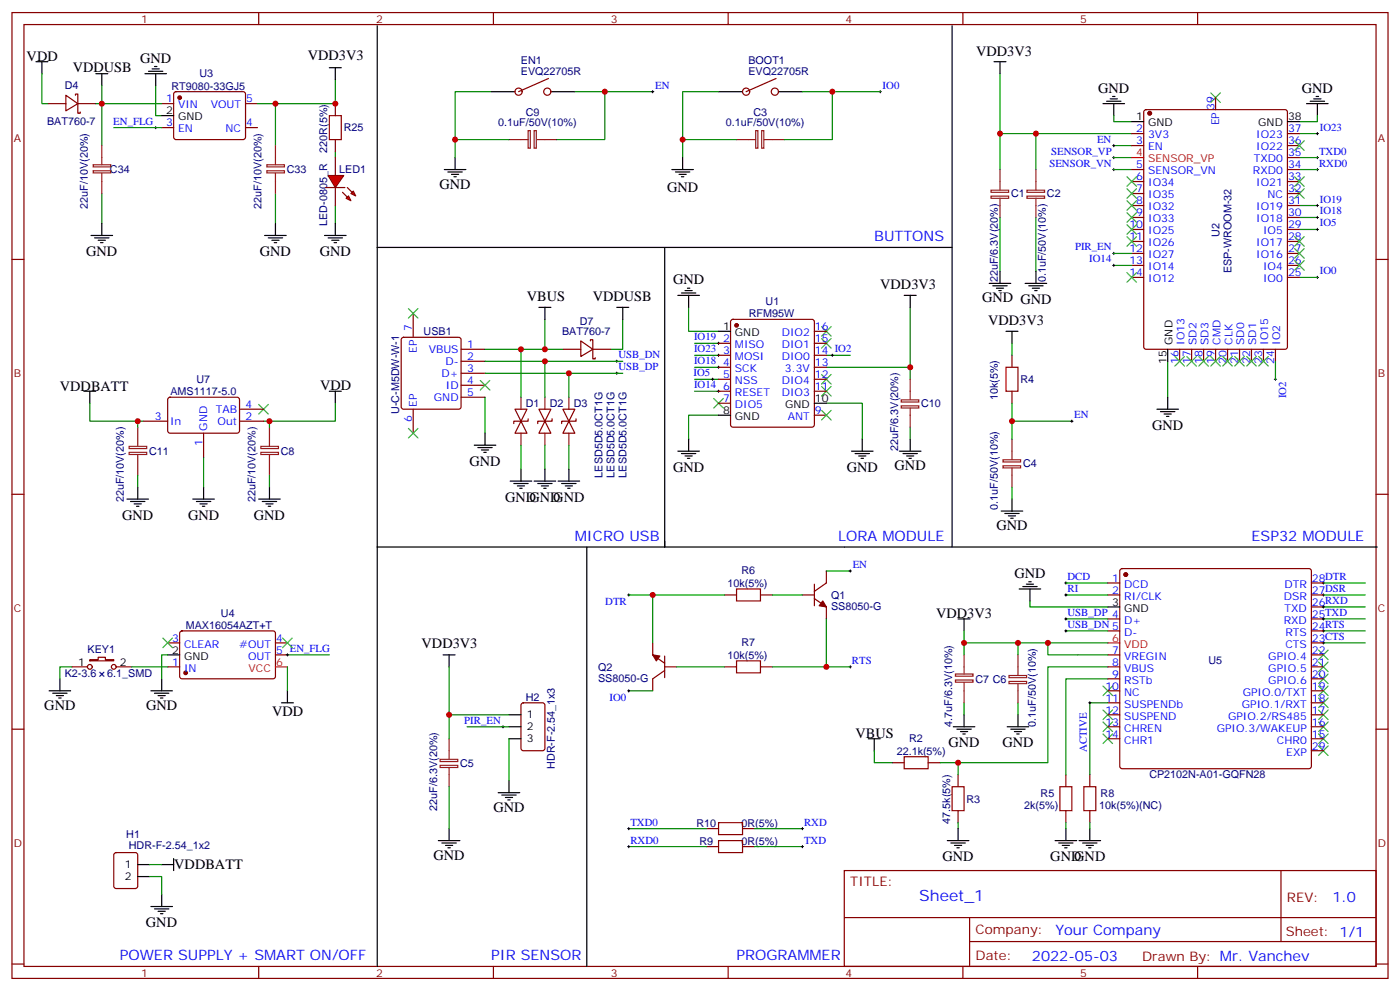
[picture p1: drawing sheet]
<svg xmlns="http://www.w3.org/2000/svg" width="412mm" height="292mm" viewBox="0 0 412 292" stroke-linecap="round" stroke-linejoin="round" font-family="sans-serif">
<g fill="none" stroke="#870000" stroke-width=".35">
<path d="M3.5 3.7h405.4v284.3h-405.4zM7.1 7.2h398.2v277.3h-398.2zM76.2 3.7v3.5M145.3 3.7v3.5M214.5 3.7v3.5M283.6 3.7v3.5M352.8 3.7v3.5M47.6 30.5h3.6M47.6 37.6h3.6M51.4 27.2l.5-.2h20l.4 .7v13l-.7 .4-20-.1-.4-.6v-12.7zM72.3 30.5h3.5M72.3 37.6h3.5"/>
<path d="M153.8 27a1.06 1.06 0 0 0-1.5-1 1.06 1.06 0 0 0-.3 1.8 1.06 1.06 0 0 0 1.8-.5v-.3M161.6 23.1l-8.8 3.9M162.3 27a1.06 1.06 0 0 0-1.5-1 1.06 1.06 0 0 0-.3 1.8 1.06 1.06 0 0 0 1.7-.5l.1-.3M220.8 27a1.06 1.06 0 0 0-1.5-1 1.06 1.06 0 0 0-.2 1.8 1.06 1.06 0 0 0 1.7-.5v-.3M228.6 23.1l-8.8 3.9M229.3 27a1.06 1.06 0 0 0-1.5-1 1.06 1.06 0 0 0-.3 1.8 1.06 1.06 0 0 0 1.8-.5v-.3M333.4 39.3h3.5M337.1 32.5l.5-.2h40.9l.7 .4v69.4l-.4 .7h-41.2l-.6-.4-.1-69.4zM358.1 28.8v3.5M379.2 39.3h3.6M333.4 42.9h3.5M333.4 49.9h3.5"/>
<path d="M333.4 53.4h3.5M333.4 57h3.5M379.2 42.9h3.6M379.2 49.9h3.6M379.2 53.4h3.6M379.2 57h3.6M379.2 46.4h3.6M3.5 76.4h3.6M333.4 60.5h3.5M333.4 64h3.5M333.4 67.6h3.5M333.4 71.1h3.5"/>
<path d="M333.4 74.6h3.5M333.4 78.1h3.5M379.2 60.5h3.6M379.2 64h3.6M379.2 67.6h3.6M379.2 71.1h3.6M379.2 74.6h3.6M379.2 78.1h3.6M405.3 76.4h3.6M118.4 99.5l.5-.2h16.2l.5 .2 .2 .5v19.8l-.2 .5-.5 .2h-16.2l-.5-.3-.2-.4v-19.8zM121.7 92.3v7M215.4 94.2l.5-.2h23.3l.5 .2 .2 .5v30.4l-.2 .5-.5 .2h-23.3l-.5-.3-.2-.4v-30.4z"/>
<path d="M239.9 97.5h3.5M333.4 81.7h3.5M379.2 81.7h3.6M135.8 102.8h7.1M135.8 106.4h7.1M135.8 109.9h7.1M135.8 113.4h7.1M135.8 116.9h7.1M165.8 102.8h5.3M171.1 100.4l3.5 2.4-3.5 2.2zM173.9 100.4v-.4h.7v5.7h.7v-.4M174.6 102.8h5.3"/>
<path d="M211.7 101.1h3.5M211.7 104.6h3.5M211.7 108.1h3.5M211.7 111.7h3.5M211.7 115.2h3.5M211.7 118.7h3.5M239.9 101.1h3.5M239.9 104.6h3.5M239.9 108.1h3.5M239.9 111.7h3.5M239.9 115.2h3.5M298.1 104.6v3.5"/>
<path d="M298.1 115.2v3.5M347.5 102.8v3.6M351 102.8v3.6M354.5 102.8v3.6M358.1 102.8v3.6M361.6 102.8v3.6M365.1 102.8v3.6M368.7 102.8v3.6M372.2 102.8v3.6M375.7 102.8v3.6M121.7 120.5v7M151.7 120.5h3.5l-1.7 3.5z"/>
<path d="M153.5 124l1.7 3.5h-3.5zM155.6 123.3v.7h-4.3v.7M158.7 120.5h3.6l-1.8 3.5zM160.5 124l1.8 3.5h-3.6zM162.6 123.3v.7h-4.2v.7M165.8 120.5h3.5l-1.7 3.5zM167.6 124l1.7 3.5h-3.5zM169.7 123.3v.7h-4.2v.7M239.9 122.2h3.5M3.5 145.5h3.6M405.3 145.5h3.6M213.4 175.2h3.6"/>
<path d="M224 175.2h3.5M236.4 175.2h3.5M239.9 176.2l3.5 2.5v3.5M239.9 172v6.3M243.4 168.1v3.5l-3.5 2.5M326.3 175.2h3.5M326.3 171.6h3.5M330.1 167.6l.5-.2h55l.5 .2 .2 .5v57.5l-.2 .5-.5 .2h-55l-.5-.2-.3-.5v-57.5zM386.3 175.2h3.5M386.3 171.6h3.5M386.3 178.7h3.5M192.3 189.3v3.5l3.5 2.5"/>
<path d="M195.8 196.3h3.5M195.8 197.4l-3.5 2.4v3.6M195.8 193.1v6.4M213.4 196.3h3.6M224 196.3h3.5M326.3 196.3h3.5M326.3 182.2h3.5M326.3 185.7h3.5M326.3 192.8h3.5M326.3 199.8h3.5M386.3 196.3h3.5M386.3 182.2h3.5"/>
<path d="M386.3 185.7h3.5M386.3 192.8h3.5M386.3 199.8h3.5M386.3 189.3h3.5M3.5 214.7h3.6M153.7 207.1l.5-.2h5.6l.7 .4v13l-.4 .7h-5.9l-.7-.4v-13zM326.3 203.4h3.5M326.3 206.9h3.5M326.3 210.4h3.5M326.3 214h3.5M326.3 217.5h3.5M386.3 203.4h3.5"/>
<path d="M386.3 206.9h3.5M386.3 210.4h3.5M386.3 214h3.5M386.3 217.5h3.5M405.3 214.7h3.6M262.8 224.5h3.5M273.4 224.5h3.5M282.2 228.1v3.5M282.2 238.7v3.5M314 228.1v3.5M314 238.7v3.5M321 228.1v3.5"/>
<path d="M321 238.7v3.5M386.3 221h3.5M33.7 251.2l.5-.2h5.7l.6 .4 .1 9.5-.5 .6-5.9 .1-.6-.5-.1-9.4zM208.1 243.9h3.6M208.1 249.2h3.6M218.7 243.9h3.5M218.7 249.2h3.5M248.7 256.3h156.6v28.2h-156.6zM377.3 256.3v20.9M248.7 270.1h156.5M285.6 277.2h119.6M285.6 270.1v14.2"/>
<path d="M3.5 283.8h3.6M76.2 284.5v3.5M145.3 284.5v3.5M214.5 284.5v3.5M283.6 284.5v3.5M352.8 284.5v3.5M405.3 283.8h3.6"/>
</g>
<g fill="none" stroke="#000" stroke-width=".35">
<path d="M45.5 19.6h.7M97 19.9h3.5M98.8 19.9v3.6M111.1 7.6v153.4M280.5 7.6v153.4M292.8 18.2h3.5M294.6 18.2v3.5M28.2 21.7h3.5M30 21.7v3.5M42.7 21.7h6.3M43.7 21h4.3M44.8 20.3h2.1"/>
<path d="M45.9 21.7v3.5M47.6 34h3.6M144.6 27h7.1M162.3 27h7M211.7 27h7M229.3 27h7.1M324.9 30.5h6.4M326 29.8h4.2M327 29.1h2.1M327.7 28.4h.7M328.1 30.5v3.5M333.4 35.8h3.5"/>
<path d="M379.2 35.8h3.6M384.9 30.5h6.3M385.9 29.8h4.3M387 29.1h2.1M387.7 28.4h.7M388.1 30.5v3.5M130.9 49.9h6.3M131.9 50.6h4.3M133 51.3h2.1M133.7 52h.7M134.1 46.4v3.5M197.9 49.9h6.4"/>
<path d="M199 50.6h4.2M200 51.3h2.1M200.7 52h.7M201.1 46.4v3.5M26.8 69.3h6.4M27.9 70h4.2M28.9 70.7h2.1M29.6 71.4h.7M30 65.8v3.5M78 69.3h6.3M79 70h4.3M80.1 70.7h2.1"/>
<path d="M80.8 71.4h.7M81.1 65.8v3.5M95.6 69.3h6.4M96.7 70h4.2M97.7 70.7h2.1M98.4 71.4h.7M98.8 65.8v3.5M111.1 72.8h169.4M195.8 72.8v88.2v-1.7M294.6 79.9v3.5M305.2 79.9v3.5M158.7 90.5h3.6"/>
<path d="M160.5 90.5v3.5M181.7 90.5h3.5M183.4 90.5v3.5M199.7 87h6.3M200.7 86.3h4.3M201.8 85.5h2.1M202.5 84.8h.7M202.8 87v3.5M211.7 97.5h3.5M266.3 87h3.6M268.1 87v3.5M291.4 83.4h6.3"/>
<path d="M292.5 84.1h4.2M293.5 84.8h2.1M294.2 85.5h.7M296.3 97.5h3.6M298.1 97.5v3.6M302 83.4h6.3M303 84.1h4.3M304.1 84.8h2.1M304.8 85.5h.7M239.9 118.7h3.5M344 102.8v3.6M344 116.9v3.6"/>
<path d="M139.7 131.1h6.3M140.8 131.8h4.2M141.8 132.5h2.1M142.5 133.2h.7M142.9 127.5v3.6M153.5 138.1v3.5M160.5 138.1v3.5M167.6 138.1v3.5M199.7 132.8h6.3M200.7 133.5h4.3M201.8 134.2h2.1M202.5 134.9h.7"/>
<path d="M202.8 129.3v3.5M211.7 122.2h3.5M250.8 132.8h6.4M251.9 133.5h4.2M252.9 134.2h2.2M253.6 134.9h.8M254 129.3v3.5M264.9 132.8h6.4M266 133.5h4.2M267.1 134.2h2.1M267.8 134.9h.7M268.1 129.3v3.5"/>
<path d="M340.8 120.5h6.3M341.8 121.2h4.3M342.9 121.9h2.1M343.6 122.6h.7M150.3 141.6h6.3M151.3 142.3h4.3M152.4 143.1h2.1M153.1 143.8h.7M157.3 141.6h6.4M158.4 142.3h4.2M159.5 143.1h2.1M160.2 143.8h.7"/>
<path d="M164.4 141.6h6.3M165.5 142.3h4.2M166.5 143.1h2.1M167.2 143.8h.7M294.9 150.5h6.4M296 151.2h4.2M297 151.9h2.2M297.7 152.6h.7M298.1 146.9v3.6M300.2 173.4h6.4M301.3 172.7h4.2M302.3 172h2.1"/>
<path d="M303 171.3h.7M303.4 173.4v3.5M326.3 178.7h3.5M130.5 192.8h3.6M132.3 192.8v3.5M282.2 182.2h3.6M284 182.2v3.5M149.9 214h3.6M149.9 217.5h3.6M149.9 210.4h3.6M255.8 217.5h3.5M257.5 217.5v3.5"/>
<path d="M280.8 214h6.4M281.9 214.7h4.2M282.9 215.4h2.1M283.6 216.1h.7M284 210.4v3.6M296.7 214h6.3M297.7 214.7h4.3M298.8 215.4h2.1M299.5 216.1h.7M299.9 210.4v3.6M146.8 233.4h6.3M147.8 234.1h4.2"/>
<path d="M148.9 234.8h2.1M149.6 235.5h.7M149.9 229.8v3.6M40.6 254.5h3.5M40.6 258.1h3.5M47.6 254.5h3.6M51.2 252.8v3.5M129.1 247.5h6.4M130.2 248.2h4.2M131.2 248.9h2.1M131.9 249.6h.7M132.3 243.9v3.6"/>
<path d="M279 247.5h6.4M280.1 248.2h4.2M281.2 248.9h2.1M281.9 249.6h.7M282.2 243.9v3.6M310.8 247.5h6.3M311.9 248.2h4.2M312.9 248.9h2.1M313.6 249.6h.7M314 243.9v3.6M317.9 247.5h6.3M318.9 248.2h4.2"/>
<path d="M320 248.9h2.1M320.7 249.6h.7M321 243.9v3.6M44.4 266.9h6.4M45.5 267.6h4.2M46.6 268.3h2.1M47.3 269h.7M47.6 263.3v3.6"/>
</g>
<g fill="none" stroke="#008700" stroke-width=".35">
<path d="M30 25.2v5.3M33.5 37.6h14.1M45.9 25.2v8.8h1.7M47.6 30.5h-17.6v12.4M81.1 30.5v12.4M98.8 23.5v7h-23M144.6 27h-10.5v14.1M169.3 27h8.9M192.3 27h-14.1v14.1h-14.2M211.7 27h-10.6v14.1M236.4 27h8.8M259.3 27h-14.1v14.1h-14.1"/>
<path d="M294.6 21.7v17.6h38.8M294.6 39.3v10.6M305.2 39.3v10.6M328.1 34v1.8h5.3M382.8 39.3h5.3M388.1 34v1.8h-5.3M30 57v8.8M81.1 57v8.8M98.8 44.6v1.8M149.9 41.1h-15.8v5.3M217 41.1h-15.9v5.3M328.1 49.9h5.3"/>
<path d="M328.1 46.4h5.3M328.1 42.9h5.3M382.8 49.9h5.3M382.8 46.4h5.3M98.8 60.5v5.3M294.6 64v15.9M305.2 64v15.9M328.1 78.1h5.3M328.1 74.6h5.3M382.8 60.5h5.3M382.8 64h5.3M382.8 67.6h5.3"/>
<path d="M160.5 94v8.8M183.4 94v8.8h-3.5M202.8 90.5v7h8.9M268.1 90.5v17.6h-24.7M382.8 81.7h5.3M142.9 116.9v10.6M142.9 102.8h22.9M142.9 106.4h40.5M142.9 109.9h40.5M153.5 102.8v14.1M160.5 106.4v10.5M167.6 109.9v7"/>
<path d="M204.6 111.7h7.1M204.6 115.2h7.1M204.6 108.1h7.1M204.6 104.6h7.1M204.6 101.1h7.1M243.4 118.7h10.6v10.6M243.4 104.6h7.1M268.1 108.1v3.6M298.1 118.7v5.3h17.6M298.1 101.1v3.5M344 106.4v10.5M375.7 106.4v5.3"/>
<path d="M153.5 131.1v7M160.5 131.1v7M167.6 131.1v7M211.7 122.2h-8.9v7.1M268.1 125.8v3.5M298.1 124v5.3M298.1 143.4v3.5M185.2 175.2h7.1M213.4 175.2h-21.1v14.1M227.5 175.2h8.9M243.4 168.1h7.1M303.4 176.9v1.8h22.9"/>
<path d="M314 175.2h12.3M314 171.6h12.3M389.8 178.7h12.4M389.8 175.2h12.4M389.8 171.6h12.4M132.3 196.3v14.1h17.6M199.3 196.3h14.1M243.4 182.2v14.1h-15.9M243.4 196.3h7.1M284 185.7v3.6h15.9M284 189.3v3.5M308.7 189.3h-8.8v3.5"/>
<path d="M314 182.2h12.3M314 185.7h12.3M326.3 199.8h-12.3v28.3M326.3 196.3h-17.6v28.2h-26.5M326.3 189.3h-17.6v3.5h17.6M389.8 182.2h12.4M389.8 189.3h12.4M389.8 185.7h12.4M132.3 210.4v7.1M137.6 214h12.3M149.9 217.5v12.3M185.2 203.4h7.1"/>
<path d="M284 206.9v3.5M299.9 206.9v3.5M326.3 206.9h-5.3v21.2M132.3 231.6v12.3M257.5 221v3.5h5.3M276.9 224.5h5.3v3.6M44.1 258.1h3.5v5.2M44.1 254.5h3.5M185.2 243.9h22.9M185.2 249.2h22.9M222.2 243.9h14.2M222.2 249.2h14.2"/>
<path d="M282.2 242.2v1.7M314 242.2v1.7M321 242.2v1.7"/>
</g>
<g fill="none" stroke="#8c2424" stroke-width=".35">
<path d="M155.6 38.5h.6v5.1h-.6zM157.3 38.5h.7v5.1h-.7zM222.6 38.5h.6v5.1h-.6zM224.4 38.5h.6v5.1h-.6zM27.4 50.3h5.2v.6h-5.2zM27.4 48.5h5.2v.6h-5.2zM30 42.9v5.6M30 51v6M78.6 50.3h5.2v.6h-5.2zM78.6 48.5h5.2v.6h-5.2zM81.1 42.9v5.6M81.1 51v6"/>
<path d="M149.9 41.1h5.7M158 41.1h6M217 41.1h5.6M225.1 41.1h6M291.9 56h5.2v.6h-5.2zM291.9 57.7h5.2v.7h-5.2zM294.6 49.9v6M294.6 58.4v5.6M302.5 56h5.2v.6h-5.2zM302.5 57.7h5.2v.7h-5.2zM305.2 49.9v6M305.2 58.4v5.6"/>
<path d="M153.5 116.9v3.6M160.5 116.9v3.6M167.6 116.9v3.6M265.5 117.7h5.2v.7h-5.2zM265.5 119.5h5.2v.6h-5.2zM268.1 111.7v6M153.5 127.5v3.6M160.5 127.5v3.6M167.6 127.5v3.6M268.1 120.1v5.7M295.5 135.4h5.1v.6h-5.1zM295.5 137.1h5.1v.7h-5.1z"/>
<path d="M298.1 129.3v6M298.1 137.8v5.6M281.4 198.4h5.2v.7h-5.2zM284 192.8v5.6M297.2 198.9h5.2v.6h-5.2zM299.9 192.8v6M132.3 217.5v6M281.4 200.2h5.2v.6h-5.2zM284 200.9v6M297.2 200.6h5.2v.7h-5.2zM299.9 201.3v5.6M129.6 223.6h5.2v.6h-5.2z"/>
<path d="M129.6 225.3h5.2v.7h-5.2zM132.3 226v5.6"/>
</g>
<g fill="none" stroke="#000" stroke-width=".29">
<path d="M45.5 37.6h.7M45.9 37.2v.7M191.9 27h.7M192.3 26.6v.7M258.9 27h.7M259.3 26.6v.7M387.7 39.3h.7M388.1 39v.7M327.7 46.4h.7M327.7 49.9h.7M327.7 42.9h.7M328.1 42.5v.7"/>
<path d="M328.1 46v.7M328.1 49.6v.7M387.7 46.4h.7M387.7 49.9h.7M388.1 46v.7M388.1 49.6v.7M327.7 78.1h.7M327.7 74.6h.7M328.1 74.3v.7M328.1 77.8v.7M387.7 60.5h.7M387.7 64h.7"/>
<path d="M387.7 67.6h.7M388.1 60.1v.8M388.1 63.7v.7M388.1 67.2v.7M387.7 81.7h.7M388.1 81.3v.7M181.3 109.9h.7M181.3 106.4h.7M181.7 106v.7M181.7 109.5v.7M209.5 111.7h.8M209.9 111.3v.7"/>
<path d="M211.3 101.1h.7M211.3 104.6h.7M211.3 108.1h.7M211.3 115.2h.7M211.7 100.7v.7M211.7 104.2v.8M211.7 107.8v.7M211.7 114.8v.7M244.8 104.6h.7M245.2 104.2v.8M375.4 111.7h.7M375.7 111.3v.7"/>
<path d="M315.4 124h.7M315.7 123.6v.8M184.9 175.2h.7M185.2 174.8v.7M250.1 168.1h.7M250.5 167.7v.8M313.6 175.2h.7M313.6 171.6h.7M314 171.3v.7M314 174.8v.7M389.5 175.2h.7M389.5 171.6h.7"/>
<path d="M389.5 178.7h.7M389.8 171.3v.7M389.8 174.8v.7M389.8 178.3v.7M250.1 196.3h.7M250.5 196v.7M313.6 185.7h.7M313.6 182.2h.7M314 181.9v.7M314 185.4v.7M389.5 185.7h.7M389.5 189.3h.7"/>
<path d="M389.5 182.2h.7M389.8 181.9v.7M389.8 185.4v.7M389.8 188.9v.7M147.8 214h.7M148.2 213.6v.7M184.9 203.4h.7M185.2 203v.7M320.7 206.9h.7M321 206.6v.7M184.9 243.9h.7M184.9 249.2h.7"/>
<path d="M185.2 243.6v.7M185.2 248.9v.7M236 243.9h.7M236 249.2h.7M236.4 243.6v.7M236.4 248.9v.7"/>
</g>
<g fill="none" stroke="#3c3" stroke-width=".35">
<path d="M356.7 27.3l2.8 2.9M359.5 27.3l-2.8 2.9M332 52l2.8 2.9M332 55.6l2.8 2.8M332 59.1l2.8 2.8M334.8 52l-2.8 2.9M334.8 55.6l-2.8 2.8M334.8 59.1l-2.8 2.8M381.4 55.6l2.8 2.8M381.4 41.5l2.8 2.8M384.2 55.6l-2.8 2.8M384.2 41.5l-2.8 2.8"/>
<path d="M332 62.6l2.8 2.8M332 66.1l2.8 2.9M332 69.7l2.8 2.8M334.8 62.6l-2.8 2.8M334.8 66.1l-2.8 2.9M334.8 69.7l-2.8 2.8M381.4 69.7l2.8 2.8M381.4 73.2l2.8 2.8M381.4 76.7l2.8 2.9M384.2 69.7l-2.8 2.8M384.2 73.2l-2.8 2.8M384.2 76.7l-2.8 2.9"/>
<path d="M120.3 90.8l2.8 2.9M123.1 90.8l-2.8 2.9M242 96.1l2.8 2.9M242 99.7l2.8 2.8M244.8 96.1l-2.8 2.9M244.8 99.7l-2.8 2.8M332 80.3l2.8 2.8M334.8 80.3l-2.8 2.8M141.5 112l2.8 2.8M144.3 112l-2.8 2.8M210.3 117.3l2.8 2.8M213.1 117.3l-2.8 2.8"/>
<path d="M242 113.8l2.8 2.8M242 110.2l2.8 2.9M244.8 113.8l-2.8 2.8M244.8 110.2l-2.8 2.9M346.1 105l2.8 2.8M348.9 105l-2.8 2.8M349.6 105l2.8 2.8M352.4 105l-2.8 2.8M353.1 105l2.9 2.8M356 105l-2.9 2.8M356.7 105l2.8 2.8M359.5 105l-2.8 2.8"/>
<path d="M360.2 105l2.8 2.8M363 105l-2.8 2.8M363.7 105l2.8 2.8M366.5 105l-2.8 2.8M367.2 105l2.9 2.8M370.1 105l-2.9 2.8M370.8 105l2.8 2.8M373.6 105l-2.8 2.8M120.3 126.1l2.8 2.8M123.1 126.1l-2.8 2.8M242 120.8l2.8 2.8M244.8 120.8l-2.8 2.8"/>
<path d="M388.4 198.4l2.8 2.9M388.4 194.9l2.8 2.8M388.4 191.4l2.8 2.8M391.2 198.4l-2.8 2.9M391.2 194.9l-2.8 2.8M391.2 191.4l-2.8 2.8M324.9 202l2.8 2.8M324.9 209l2.8 2.8M324.9 212.5l2.8 2.9M324.9 216.1l2.8 2.8M327.7 202l-2.8 2.8M327.7 209l-2.8 2.8"/>
<path d="M327.7 212.5l-2.8 2.9M327.7 216.1l-2.8 2.8M388.4 219.6l2.8 2.8M388.4 216.1l2.8 2.8M388.4 212.5l2.8 2.9M388.4 209l2.8 2.8M388.4 205.5l2.8 2.8M388.4 202l2.8 2.8M391.2 219.6l-2.8 2.8M391.2 216.1l-2.8 2.8M391.2 212.5l-2.8 2.9M391.2 209l-2.8 2.8"/>
<path d="M391.2 205.5l-2.8 2.8M391.2 202l-2.8 2.8"/>
</g>
<g fill="#870000" stroke="#870000" stroke-width=".35">
<path d="M192.3 192.8l2.1 .3-1.1 1.5z"/>
<path d="M242.4 176.9l1 1.8-2.1-.4z"/>
<circle cx="217" cy="95.8" r=".53"/>
<circle cx="338.7" cy="33.3" r=".53"/>
<circle cx="331.6" cy="169.2" r=".53"/>
<circle cx="52.9" cy="28.8" r=".53"/>
</g>
<path d="M333.4 46.4h3.5M326.3 189.3h3.5" fill="none" stroke="#f00" stroke-width=".35"/>
<path d="M296.3 108.1h3.6v7.1h-3.6zM217 173.4h7v3.5h-7zM217 194.6h7v3.5h-7zM266.3 222.8h7.1v3.5h-7.1zM280.5 231.6h3.5v7.1h-3.5zM312.2 231.6h3.5v7.1h-3.5zM319.3 231.6h3.5v7.1h-3.5zM211.7 242.2h7v3.5h-7zM211.7 247.5h7v3.5h-7z" fill="none" stroke="#a10000" stroke-width=".35"/>
<g fill="#f00" stroke="#870000" stroke-width=".35">
<path d="M96.7 51.7h4.5l-2.4 3.5z"/>
<path d="M96 55.2h5.6z"/>
</g>
<g fill="#870000" stroke="#870000" stroke-width=".35">
<path d="M102.3 55.2l1.4 1.4z"/>
<path d="M100.9 56.6l1.4 1.4z"/>
</g>
<g fill="#f00" stroke="#870000" stroke-width=".35">
<path d="M104.1 56.3l.7 1.4-1.4-.7z"/>
<path d="M102 58.4l.7-.7 .7 1.4z"/>
</g>
<g fill="none" stroke="#870000" stroke-width=".35">
<path d="M14.1 30.5h5.3M19.4 28l3.5 2.5-3.5 2.1zM22.2 28v-.3h.7v5.6h.7v-.3M22.9 30.5h5.3M98.8 30.5v3.5M98.8 41.1v3.5M98.8 46.4v5.3M98.8 55.2v5.3M49.6 117.2l.5-.3 20 .1 .5 .7-.1 9.4-.7 .4h-20l-.4-.7v-9.1zM42.3 124h7.1M60 127.5v7.1M70.6 124h7"/>
<path d="M70.6 120.5h7M21.2 196.3h4.6M26.5 194.2h2.4v-.7h2.1v.7h2.5v.4h-7zM34.2 196.3h4.6M49.4 196.3h3.5M49.4 189.3h3.5M53.2 185.9l.4-.2 27.1 .1 .4 .6v13l-.7 .4h-27.1l-.4-.7v-12.7zM81.1 189.3h3.6M81.1 192.8h3.6"/>
<circle cx="26.5" cy="196.3" r=".71"/>
<circle cx="33.5" cy="196.3" r=".71"/>
</g>
<path d="M97 34h3.5v7.1h-3.5z" fill="none" stroke="#a10000" stroke-width=".35"/>
<circle cx="54.7" cy="198.1" r=".53" fill="#870000" stroke="#870000" stroke-width=".35"/>
<g fill="none" stroke="#000" stroke-width=".35">
<path d="M10.6 18.2h3.5M12.3 18.2v3.5M24.7 115.2h3.5M26.5 115.2v3.5M97 115.2h3.5M98.8 115.2v3.5M37.4 146.9h6.3M38.5 147.6h4.2M39.5 148.3h2.1M40.2 149h.7M40.6 143.4v3.5M56.8 146.9h6.3"/>
<path d="M57.9 147.6h4.2M58.9 148.3h2.1M59.6 149h.7M60 143.4v3.5M76.2 146.9h6.3M77.3 147.6h4.2M78.3 148.3h2.1M79 149h.7M79.4 143.4v3.5M172.9 161v123.5M405.7 161h-294.6v123.5M17.6 199.8v3.6"/>
<path d="M47.6 199.8v3.6M49.4 192.8h3.5M14.5 203.4h6.3M15.5 204.1h4.3M16.6 204.8h2.1M17.3 205.5h.7M44.4 203.4h6.4M45.5 204.1h4.2M46.6 204.8h2.1M47.3 205.5h.7M82.9 206.9h3.5M84.7 203.4v3.5"/>
</g>
<path d="M81.1 196.3h3.6" fill="none" stroke="#f00" stroke-width=".35"/>
<path d="M38 133.2h5.2v.6h-5.2zM38 131.4h5.2v.6h-5.2zM40.6 125.8v5.6M40.6 133.9v6M76.8 133.2h5.2v.6h-5.2zM76.8 131.4h5.2v.6h-5.2zM79.4 125.8v5.6M79.4 133.9v6" fill="none" stroke="#8c2424" stroke-width=".35"/>
<g fill="none" stroke="#008700" stroke-width=".35">
<path d="M12.3 21.7v8.8h1.8M28.2 30.5h1.8M26.5 118.7v5.3h14.1M98.8 118.7v5.3h-21.2M40.6 139.9v3.5M42.3 124h-1.7v1.8M60 134.6v8.8M79.4 124v1.8M79.4 139.9v3.5M21.2 196.3h-3.6v3.5M38.8 196.3h10.6M49.4 192.8h-1.8v7"/>
<path d="M84.7 196.3v7.1M84.7 192.8h12.3"/>
</g>
<path d="M381.4 52l2.8 2.9M384.2 52l-2.8 2.9M76.2 119.1l2.8 2.8M79 119.1l-2.8 2.8M48 187.9l2.8 2.8M50.8 187.9l-2.8 2.8M83.3 187.9l2.8 2.8M86.1 187.9l-2.8 2.8" fill="none" stroke="#3c3" stroke-width=".35"/>
<path d="M84.3 192.8h.7M84.7 192.4v.7" fill="none" stroke="#000" stroke-width=".29"/>
<g fill="#c00">
<circle cx="268.1" cy="108.1" r=".88"/>
<circle cx="305.2" cy="39.3" r=".88"/>
<circle cx="294.6" cy="39.3" r=".88"/>
<circle cx="282.2" cy="224.5" r=".88"/>
<circle cx="160.5" cy="102.8" r=".88"/>
<circle cx="160.5" cy="106.4" r=".88"/>
<circle cx="153.5" cy="102.8" r=".88"/>
<circle cx="284" cy="189.3" r=".88"/>
<circle cx="167.6" cy="109.9" r=".88"/>
<circle cx="243.4" cy="196.3" r=".88"/>
<circle cx="299.9" cy="189.3" r=".88"/>
<circle cx="298.1" cy="124" r=".88"/>
<circle cx="178.2" cy="27" r=".88"/>
<circle cx="134.1" cy="41.1" r=".88"/>
<circle cx="201.1" cy="41.1" r=".88"/>
<circle cx="245.2" cy="27" r=".88"/>
<circle cx="308.7" cy="189.3" r=".88"/>
<circle cx="192.3" cy="175.2" r=".88"/>
<circle cx="81.1" cy="30.5" r=".88"/>
<circle cx="30" cy="30.5" r=".88"/>
<circle cx="132.3" cy="210.4" r=".88"/>
<circle cx="98.8" cy="30.5" r=".88"/>
<circle cx="40.6" cy="124" r=".88"/>
<circle cx="79.4" cy="124" r=".88"/>
</g>
<text font-size="4.6" fill="#00f" x="270.8" y="265.3">Sheet_1</text>
<g font-size="4.2">
<text x="7.8" y="17.8">VDD</text>
<text x="90.7" y="17.8">VDD3V3</text>
<text x="287.5" y="16.4">VDD3V3</text>
<text x="21.4" y="21.3">VDDUSB</text>
<text x="41.3" y="18.5">GND</text>
<text x="323.5" y="27.3">GND</text>
<text x="383.5" y="27.3">GND</text>
<text x="129.5" y="55.6">GND</text>
<text x="196.5" y="56.6">GND</text>
<text x="25.4" y="75.4">GND</text>
<text x="76.6" y="75.4">GND</text>
<text x="94.2" y="75.4">GND</text>
<text x="198.3" y="83.7">GND</text>
<text x="155.2" y="88.7">VBUS</text>
<text x="174.6" y="88.7">VDDUSB</text>
<text x="259.3" y="85.2">VDD3V3</text>
<text x="289.3" y="88.9">GND GND</text>
<text x="291" y="95.8">VDD3V3</text>
<text x="17.6" y="115.2">VDDBATT</text>
<text x="94.3" y="114.8">VDD</text>
<text x="339.4" y="126.6">GND</text>
<text x="138.3" y="137.1">GND</text>
<text x="198.3" y="138.9">GND</text>
<text x="249.4" y="138.9">GND</text>
<text x="263.5" y="138.5">GND</text>
<text x="148.8" y="147.8">GND</text>
<text x="155.9" y="147.7">GND</text>
<text x="163" y="147.7">GND</text>
<text x="36" y="153">GND</text>
<text x="55.4" y="153">GND</text>
<text x="74.8" y="153">GND</text>
<text x="293.5" y="156.1">GND</text>
<text x="298.8" y="170.2">GND</text>
<text x="275.8" y="181.9">VDD3V3</text>
<text x="124.2" y="190.6">VDD3V3</text>
<text x="13.1" y="209">GND</text>
<text x="43" y="209">GND</text>
<text x="80.2" y="210.8">VDD</text>
<text x="252" y="217.1">VBUS</text>
<text x="279.4" y="220">GND</text>
<text x="295.3" y="220">GND</text>
<text x="145.3" y="239">GND</text>
<text x="51.3" y="255.9">VDDBATT</text>
<text x="127.7" y="253.1">GND</text>
<text x="277.6" y="253.6">GND</text>
<text x="309.4" y="253.5">GND</text>
<text x="316.4" y="253.5">GND</text>
<text x="43" y="273.1">GND</text>
</g>
<g font-size="4.2" fill="#00f">
<text x="257.5" y="71.1">BUTTONS</text>
<text x="169.3" y="159.3">MICRO USB</text>
<text x="246.9" y="159.3">LORA MODULE</text>
<text x="368.7" y="159.3">ESP32 MODULE</text>
<text x="392.5" y="265.6">1.0</text>
<text x="310.9" y="275.1">Your Company</text>
<text x="35.3" y="282.8">POWER SUPPLY + SMART ON/OFF</text>
<text x="144.6" y="282.8">PIR SENSOR</text>
<text x="217" y="282.8">PROGRAMMER</text>
<text x="304" y="282.9">2022-05-03</text>
</g>
<g font-size="3.9" fill="#800">
<text x="250.5" y="260.9">TITLE:</text>
<text x="379.1" y="265.6">REV:</text>
<text x="287.4" y="275.1">Company:</text>
<text x="378.7" y="275.7">Sheet: 1/1</text>
<text x="287.4" y="282.8">Date:</text>
<text x="336.4" y="282.8">Drawn By: Mr. Vanchev</text>
</g>
<g font-size="3.2" fill="#800">
<text x="41.6" y="6.7">1</text>
<text x="110.8" y="6.7">2</text>
<text x="179.9" y="6.7">3</text>
<text x="249.1" y="6.7">4</text>
<text x="318.2" y="6.7">5</text>
<text x="4.1" y="41.8">A</text>
<text x="405.9" y="41.8">A</text>
<text x="4.1" y="110.9">B</text>
<text x="405.9" y="110.9">B</text>
<text x="4.1" y="180.1">C</text>
<text x="405.9" y="180.1">C</text>
<text x="4.1" y="249.2">D</text>
<text x="405.9" y="249.2">D</text>
<text x="41.6" y="287.5">1</text>
<text x="110.8" y="287.5">2</text>
<text x="179.9" y="287.5">3</text>
<text x="249.1" y="287.5">4</text>
<text x="318.2" y="287.5">5</text>
</g>
<g font-size="3.2" fill="#000080">
<text x="58.7" y="22.8">U3</text>
<text x="153.4" y="22">EVQ22705R</text>
<text x="153.4" y="18.9">EN1</text>
<text x="220.4" y="22">EVQ22705R</text>
<text x="220.5" y="18.9">BOOT1</text>
<text x="19.1" y="26.3">D4</text>
<text x="50.5" y="26.4">RT9080-33GJ5</text>
<text x="154.9" y="34.2">C9</text>
<text x="221.9" y="34.2">C3</text>
<text x="13.9" y="36.9">BAT760-7</text>
<text x="101.2" y="38.7">R25</text>
<text x="146.8" y="37">0.1uF/50V(10%)</text>
<text x="213.8" y="37">0.1uF/50V(10%)</text>
<text x="96.4" y="45" transform="rotate(-90 96.4 45)">220R(5%)</text>
<text x="32.4" y="51">C34</text>
<text x="84.5" y="51">C33</text>
<text x="100" y="51">LED1</text>
<text x="297.8" y="58.1">C1</text>
<text x="308.4" y="58.1">C2</text>
<text x="25.8" y="61.4" transform="rotate(-90 25.8 61.4)">22uF/10V(20%)</text>
<text x="77" y="61.4" transform="rotate(-90 77 61.4)">22uF/10V(20%)</text>
<text x="96.4" y="66.5" transform="rotate(-90 96.4 66.5)">LED-0805_R</text>
<text x="359.2" y="69.7" transform="rotate(-90 359.2 69.7)">U2</text>
<text x="294" y="83.1" transform="rotate(-90 294 83.1)">22uF/6.3V(20%)</text>
<text x="308.1" y="83.1" transform="rotate(-90 308.1 83.1)">0.1uF/50V(10%)</text>
<text x="362.7" y="80.4" transform="rotate(-90 362.7 80.4)">ESP-WROOM-32</text>
<text x="225.5" y="89.8">U1</text>
<text x="170.8" y="95.8">D7</text>
<text x="220.6" y="93.4">RFM95W</text>
<text x="124.8" y="98.7">USB1</text>
<text x="165.6" y="98.7">BAT760-7</text>
<text x="57.8" y="112.8">U7</text>
<text x="300.6" y="112.8">R4</text>
<text x="50.2" y="116.4">AMS1117-5.0</text>
<text x="154.9" y="119.8">D1</text>
<text x="161.9" y="119.8">D2</text>
<text x="169" y="119.8">D3</text>
<text x="271.4" y="119.9">C10</text>
<text x="294" y="117.8" transform="rotate(-90 294 117.8)">10k(5%)</text>
<text x="117.6" y="121.9" transform="rotate(-90 117.6 121.9)">U-C-M5DW-W-1</text>
<text x="43.9" y="134">C11</text>
<text x="82.7" y="133.9">C8</text>
<text x="264.6" y="132.8" transform="rotate(-90 264.6 132.8)">22uF/6.3V(20%)</text>
<text x="301.3" y="137.5">C4</text>
<text x="177.5" y="140.6" transform="rotate(-90 177.5 140.6)">LESD5D5.0CT1G</text>
<text x="181" y="140.6" transform="rotate(-90 181 140.6)">LESD5D5.0CT1G</text>
<text x="184.6" y="140.6" transform="rotate(-90 184.6 140.6)">LESD5D5.0CT1G</text>
<text x="36.5" y="147.9" transform="rotate(-90 36.5 147.9)">22uF/10V(20%)</text>
<text x="75.3" y="147.9" transform="rotate(-90 75.3 147.9)">22uF/10V(20%)</text>
<text x="294" y="150.1" transform="rotate(-90 294 150.1)">0.1uF/50V(10%)</text>
<text x="214.3" y="172.8">10k(5%)</text>
<text x="218.4" y="169.1">R6</text>
<text x="244.8" y="179.5">SS8050-G</text>
<text x="244.8" y="176.3">Q1</text>
<text x="54.7" y="185.1">MAX16054AZT+T</text>
<text x="65.1" y="181.5">U4</text>
<text x="218.4" y="190.3">R7</text>
<text x="25.8" y="192.2">KEY1</text>
<text x="176.2" y="197.5">Q2</text>
<text x="214.3" y="193.9">10k(5%)</text>
<text x="356" y="195.6">U5</text>
<text x="19.1" y="199.3">K2-3.6</text>
<text x="31.6" y="199.3">6.1_SMD</text>
<text x="176.2" y="200.7">SS8050-G</text>
<text x="287.3" y="201">C7 C6</text>
<text x="154.9" y="206.3">H2</text>
<text x="280.5" y="214" transform="rotate(-90 280.5 214)">4.7uF/6.3V(10%)</text>
<text x="305.2" y="214" transform="rotate(-90 305.2 214)">0.1uF/50V(10%)</text>
<text x="267.8" y="218.5">R2</text>
<text x="135.5" y="225.7">C5</text>
<text x="163.5" y="226.4" transform="rotate(-90 163.5 226.4)">HDR-F-2.54_1x3</text>
<text x="264.1" y="222.2">22.1k(5%)</text>
<text x="338.6" y="229.1">CP2102N-A01-GQFN28</text>
<text x="128.8" y="238.7" transform="rotate(-90 128.8 238.7)">22uF/6.3V(20%)</text>
<text x="284.7" y="236.3">R3</text>
<text x="301.7" y="238">2k(5%)</text>
<text x="306.5" y="234.5">R5</text>
<text x="323.8" y="238">10k(5%)(NC)</text>
<text x="324.2" y="234.5">R8</text>
<text x="205.1" y="243.4">R10</text>
<text x="218.4" y="243.4">0R(5%)</text>
<text x="279.8" y="242.5" transform="rotate(-90 279.8 242.5)">47.5k(5%)</text>
<text x="37.2" y="246.8">H1</text>
<text x="37.9" y="249.9">HDR-F-2.54_1x2</text>
<text x="206" y="248.7">R9</text>
<text x="218.4" y="248.7">0R(5%)</text>
</g>
<g font-size="3.2" fill="#00f">
<text x="193" y="26.1">EN</text>
<text x="260" y="26.1">IO0</text>
<text x="49" y="30.2">1</text>
<text x="52.5" y="31.9">VIN</text>
<text x="62.1" y="31.9">VOUT</text>
<text x="72.5" y="30.2">5</text>
<text x="357.7" y="32.3" transform="rotate(-90 357.7 32.3)">39</text>
<text x="33.4" y="36.7">EN_FLG</text>
<text x="49" y="37.2">3</text>
<text x="52.5" y="39">EN</text>
<text x="66.4" y="39">NC</text>
<text x="72.5" y="37.2">4</text>
<text x="323.2" y="42">EN</text>
<text x="334.7" y="39">2</text>
<text x="338.2" y="40.7">3V3</text>
<text x="359.1" y="36.9" transform="rotate(-90 359.1 36.9)">EP</text>
<text x="370.1" y="40.7">IO23</text>
<text x="379.4" y="39">37</text>
<text x="388.8" y="38.5">IO23</text>
<text x="309.7" y="45.5">SENSOR_VP</text>
<text x="334.7" y="42.5">3</text>
<text x="338.2" y="44.3">EN</text>
<text x="369.3" y="47.8">TXD0</text>
<text x="370.1" y="44.3">IO22</text>
<text x="379.4" y="46">35</text>
<text x="379.4" y="42.5">36</text>
<text x="388.5" y="45.5">TXD0</text>
<text x="309.1" y="49">SENSOR_VN</text>
<text x="334.7" y="49.6">5</text>
<text x="334.7" y="53.1">6</text>
<text x="338.2" y="51.3">SENSOR_VN</text>
<text x="369.1" y="51.3">RXD0</text>
<text x="379.4" y="53.1">33</text>
<text x="379.4" y="49.6">34</text>
<text x="388.5" y="49">RXD0</text>
<text x="334.7" y="56.6">7</text>
<text x="338.2" y="54.9">IO34</text>
<text x="338.2" y="58.4">IO35</text>
<text x="370.1" y="54.9">IO21</text>
<text x="373.3" y="58.4">NC</text>
<text x="379.4" y="56.6">32</text>
<text x="388.8" y="59.6">IO19</text>
<text x="334.7" y="60.1">8</text>
<text x="334.7" y="63.7">9</text>
<text x="338.2" y="61.9">IO32</text>
<text x="338.2" y="65.4">IO33</text>
<text x="370.1" y="65.4">IO18</text>
<text x="370.1" y="61.9">IO19</text>
<text x="379.4" y="63.7">30</text>
<text x="379.4" y="60.1">31</text>
<text x="388.8" y="63.1">IO18</text>
<text x="332.7" y="67.2">10</text>
<text x="332.7" y="70.7">11</text>
<text x="338.2" y="69">IO25</text>
<text x="372.1" y="69">IO5</text>
<text x="379.4" y="70.7">28</text>
<text x="379.4" y="67.2">29</text>
<text x="388.8" y="66.7">IO5</text>
<text x="316.7" y="73.7">PIR_EN</text>
<text x="320.9" y="77.3">IO14</text>
<text x="332.7" y="74.3">12</text>
<text x="332.7" y="77.8">13</text>
<text x="338.2" y="72.5">IO26</text>
<text x="338.2" y="76">IO27</text>
<text x="370.1" y="76">IO16</text>
<text x="370.1" y="72.5">IO17</text>
<text x="379.4" y="77.8">26</text>
<text x="379.4" y="74.3">27</text>
<text x="332.7" y="81.3">14</text>
<text x="338.2" y="79.6">IO14</text>
<text x="338.2" y="83.1">IO12</text>
<text x="372.1" y="83.1">IO0</text>
<text x="372.1" y="79.6">IO4</text>
<text x="379.4" y="81.3">25</text>
<text x="388.8" y="80.8">IO0</text>
<text x="121.4" y="97.5" transform="rotate(-90 121.4 97.5)">7</text>
<text x="204.4" y="100.2">IO19</text>
<text x="213" y="100.7">2</text>
<text x="230.3" y="99">DIO2</text>
<text x="240.1" y="100.7">15</text>
<text x="240.1" y="97.2">16</text>
<text x="348.9" y="101.5" transform="rotate(-90 348.9 101.5)">IO13</text>
<text x="352.4" y="101.5" transform="rotate(-90 352.4 101.5)">SD2</text>
<text x="356" y="101.5" transform="rotate(-90 356 101.5)">SD3</text>
<text x="359.5" y="101.5" transform="rotate(-90 359.5 101.5)">CMD</text>
<text x="363" y="101.5" transform="rotate(-90 363 101.5)">CLK</text>
<text x="366.5" y="101.5" transform="rotate(-90 366.5 101.5)">SD0</text>
<text x="370.1" y="101.5" transform="rotate(-90 370.1 101.5)">SD1</text>
<text x="373.6" y="101.5" transform="rotate(-90 373.6 101.5)">IO15</text>
<text x="377.1" y="101.5" transform="rotate(-90 377.1 101.5)">IO2</text>
<text x="122.8" y="103.9" transform="rotate(-90 122.8 103.9)">EP</text>
<text x="126.3" y="103.9">VBUS</text>
<text x="131.2" y="107.4">D-</text>
<text x="137.6" y="102.5">1</text>
<text x="137.6" y="106">2</text>
<text x="182.2" y="105.5">USB_DN</text>
<text x="204.4" y="103.7">IO23</text>
<text x="204.4" y="107.2">IO18</text>
<text x="213" y="104.2">3</text>
<text x="213" y="107.8">4</text>
<text x="216.5" y="102.5">MISO</text>
<text x="216.5" y="106">MOSI</text>
<text x="230.3" y="106">DIO0</text>
<text x="230.3" y="102.5">DIO1</text>
<text x="240.1" y="107.8">13</text>
<text x="240.1" y="104.2">14 IO2</text>
<text x="347.1" y="107" transform="rotate(-90 347.1 107)">16</text>
<text x="350.7" y="107" transform="rotate(-90 350.7 107)">17</text>
<text x="354.2" y="107" transform="rotate(-90 354.2 107)">18</text>
<text x="357.7" y="107" transform="rotate(-90 357.7 107)">19</text>
<text x="361.2" y="107" transform="rotate(-90 361.2 107)">20</text>
<text x="364.8" y="107" transform="rotate(-90 364.8 107)">21</text>
<text x="368.3" y="107" transform="rotate(-90 368.3 107)">22</text>
<text x="371.8" y="107" transform="rotate(-90 371.8 107)">23</text>
<text x="375.4" y="107" transform="rotate(-90 375.4 107)">24</text>
<text x="130.1" y="110.9">D+</text>
<text x="137.6" y="109.5">3</text>
<text x="137.6" y="113.1">4</text>
<text x="182.2" y="109">USB_DP</text>
<text x="204.3" y="110.8">IO5</text>
<text x="213" y="111.3">5</text>
<text x="216.5" y="109.5">SCK</text>
<text x="216.5" y="113.1">NSS</text>
<text x="230.3" y="113.1">DIO4</text>
<text x="231.2" y="109.5">3.3V</text>
<text x="240.1" y="111.3">12</text>
<text x="122.8" y="119.8" transform="rotate(-90 122.8 119.8)">EP</text>
<text x="127.8" y="118">GND</text>
<text x="131.3" y="114.5">ID</text>
<text x="137.6" y="116.6">5</text>
<text x="204.5" y="114.3">IO14</text>
<text x="213" y="114.8">6</text>
<text x="213" y="118.4">7</text>
<text x="216.5" y="116.6">RESET</text>
<text x="230.3" y="116.6">DIO3</text>
<text x="240.1" y="114.8">11</text>
<text x="378.9" y="117.3" transform="rotate(-90 378.9 117.3)">IO2</text>
<text x="45.6" y="123.6">3</text>
<text x="50.1" y="125.1">In</text>
<text x="63.5" y="121.5">TAB</text>
<text x="64.1" y="125.1">Out</text>
<text x="72.3" y="123.6">2</text>
<text x="72.3" y="120.1">4</text>
<text x="121.4" y="124.3" transform="rotate(-90 121.4 124.3)">6</text>
<text x="216.5" y="120.1">DIO5</text>
<text x="232.1" y="123.6">ANT</text>
<text x="240.1" y="121.9">9</text>
<text x="316.4" y="123.1">EN</text>
<text x="59.6" y="131.3" transform="rotate(-90 59.6 131.3)">1</text>
<text x="61" y="126.8" transform="rotate(-90 61 126.8)">GND</text>
<text x="251.2" y="167.2">EN</text>
<text x="314.5" y="170.7">DCD</text>
<text x="327.7" y="171.3">1</text>
<text x="331.2" y="173">DCD</text>
<text x="378.4" y="173">DTR</text>
<text x="386.5" y="171.3">28DTR</text>
<text x="178.3" y="178.2">DTR</text>
<text x="314.5" y="174.3">RI</text>
<text x="327.7" y="174.8">2</text>
<text x="331.2" y="176.6">RI/CLK</text>
<text x="378.2" y="176.6">DSR</text>
<text x="386.5" y="178.3">26RXD</text>
<text x="386.5" y="174.8">27DSR</text>
<text x="314.5" y="181.3">USB_DP 4</text>
<text x="314.5" y="184.9">USB_DN 5</text>
<text x="331.2" y="183.6">D+</text>
<text x="378.2" y="183.6">RXD</text>
<text x="378.4" y="180.1">TXD</text>
<text x="386.5" y="185.4">24RTS</text>
<text x="386.5" y="181.9">25TXD</text>
<text x="50.7" y="188.9">3</text>
<text x="54.2" y="190.7">CLEAR</text>
<text x="70.5" y="190.7">#OUT</text>
<text x="81.3" y="188.9">4</text>
<text x="331.2" y="187.1">D-</text>
<text x="378.6" y="190.7">CTS</text>
<text x="378.7" y="187.1">RTS</text>
<text x="386.5" y="188.9">23CTS</text>
<text x="50.7" y="196">1</text>
<text x="54.2" y="197.7">IN</text>
<text x="73.1" y="194.2">OUT</text>
<text x="81.3" y="192.4">5 EN_FLG</text>
<text x="251" y="195.4">RTS</text>
<text x="327.7" y="192.4">7</text>
<text x="327.7" y="196">8</text>
<text x="331.2" y="194.2">VREGIN</text>
<text x="331.2" y="197.7">VBUS</text>
<text x="373.6" y="197.7">GPIO.5</text>
<text x="373.6" y="194.2">GPIO.4</text>
<text x="386.5" y="196">21</text>
<text x="386.5" y="192.4">22</text>
<text x="325.6" y="203">10</text>
<text x="327.7" y="199.5">9</text>
<text x="331.2" y="201.3">RSTb</text>
<text x="373.6" y="201.3">GPIO.6</text>
<text x="386.5" y="203">19</text>
<text x="386.5" y="199.5">20</text>
<text x="179.5" y="206.5">IO0</text>
<text x="325.6" y="206.6">11</text>
<text x="331.2" y="204.8">NC</text>
<text x="331.2" y="208.3">SUSPENDb</text>
<text x="365.8" y="208.3">GPIO.1/RXT</text>
<text x="366.1" y="204.8">GPIO.0/TXT</text>
<text x="386.5" y="206.6">18</text>
<text x="136.8" y="213.1">PIR_EN</text>
<text x="325.6" y="210.1">12</text>
<text x="325.6" y="213.6">13</text>
<text x="331.2" y="211.8">SUSPEND</text>
<text x="331.2" y="215.4">CHREN</text>
<text x="358.4" y="215.4">GPIO.3/WAKEUP</text>
<text x="361.7" y="211.8">GPIO.2/RS485</text>
<text x="386.5" y="213.6">16</text>
<text x="386.5" y="210.1">17</text>
<text x="320.2" y="221.5" transform="rotate(-90 320.2 221.5)">ACTIVE</text>
<text x="325.6" y="217.1">14</text>
<text x="331.2" y="218.9">CHR1</text>
<text x="376.2" y="218.9">CHR0</text>
<text x="386.5" y="217.1">15</text>
<text x="386.5" y="220.7">29</text>
<text x="378.9" y="222.4">EXP</text>
<text x="185.7" y="243.1">TXD0</text>
<text x="236.9" y="243.1">RXD</text>
<text x="185.7" y="248.4">RXD0</text>
<text x="236.9" y="248.4">TXD</text>
</g>
<g font-size="3.2">
<text x="49" y="33.7">2</text>
<text x="52.5" y="35.5">GND</text>
<text x="334.7" y="35.5">1</text>
<text x="379.4" y="35.5">38</text>
<text x="338.2" y="37.2">GND</text>
<text x="370.6" y="37.2">GND</text>
<text x="213" y="97.2">1</text>
<text x="216.5" y="99">GND</text>
<text x="345.4" y="101.5" transform="rotate(-90 345.4 101.5)">GND</text>
<text x="343.6" y="107" transform="rotate(-90 343.6 107)">15</text>
<text x="240.1" y="118.4">10</text>
<text x="213" y="121.9">8</text>
<text x="216.5" y="123.6">GND</text>
<text x="231.3" y="120.1">GND</text>
<text x="327.7" y="178.3">3</text>
<text x="331.2" y="180.1">GND</text>
<text x="23" y="196">1</text>
<text x="35.3" y="196">2</text>
<text x="50.7" y="192.4">2</text>
<text x="54.2" y="194.2">GND</text>
<text x="155.2" y="211.5">1</text>
<text x="155.2" y="215">2</text>
<text x="155.2" y="218.5">3</text>
<text x="36.8" y="255.6">1</text>
<text x="36.8" y="259.1">2</text>
</g>
<g font-size="3.2" fill="#f00">
<text x="334.7" y="46">4</text>
<text x="338.2" y="47.8">SENSOR_VP</text>
<text x="327.7" y="188.9">6</text>
<text x="331.2" y="190.7">VDD</text>
<text x="73.2" y="197.7">VCC</text>
<text x="81.3" y="196">6</text>
</g>
</svg>
